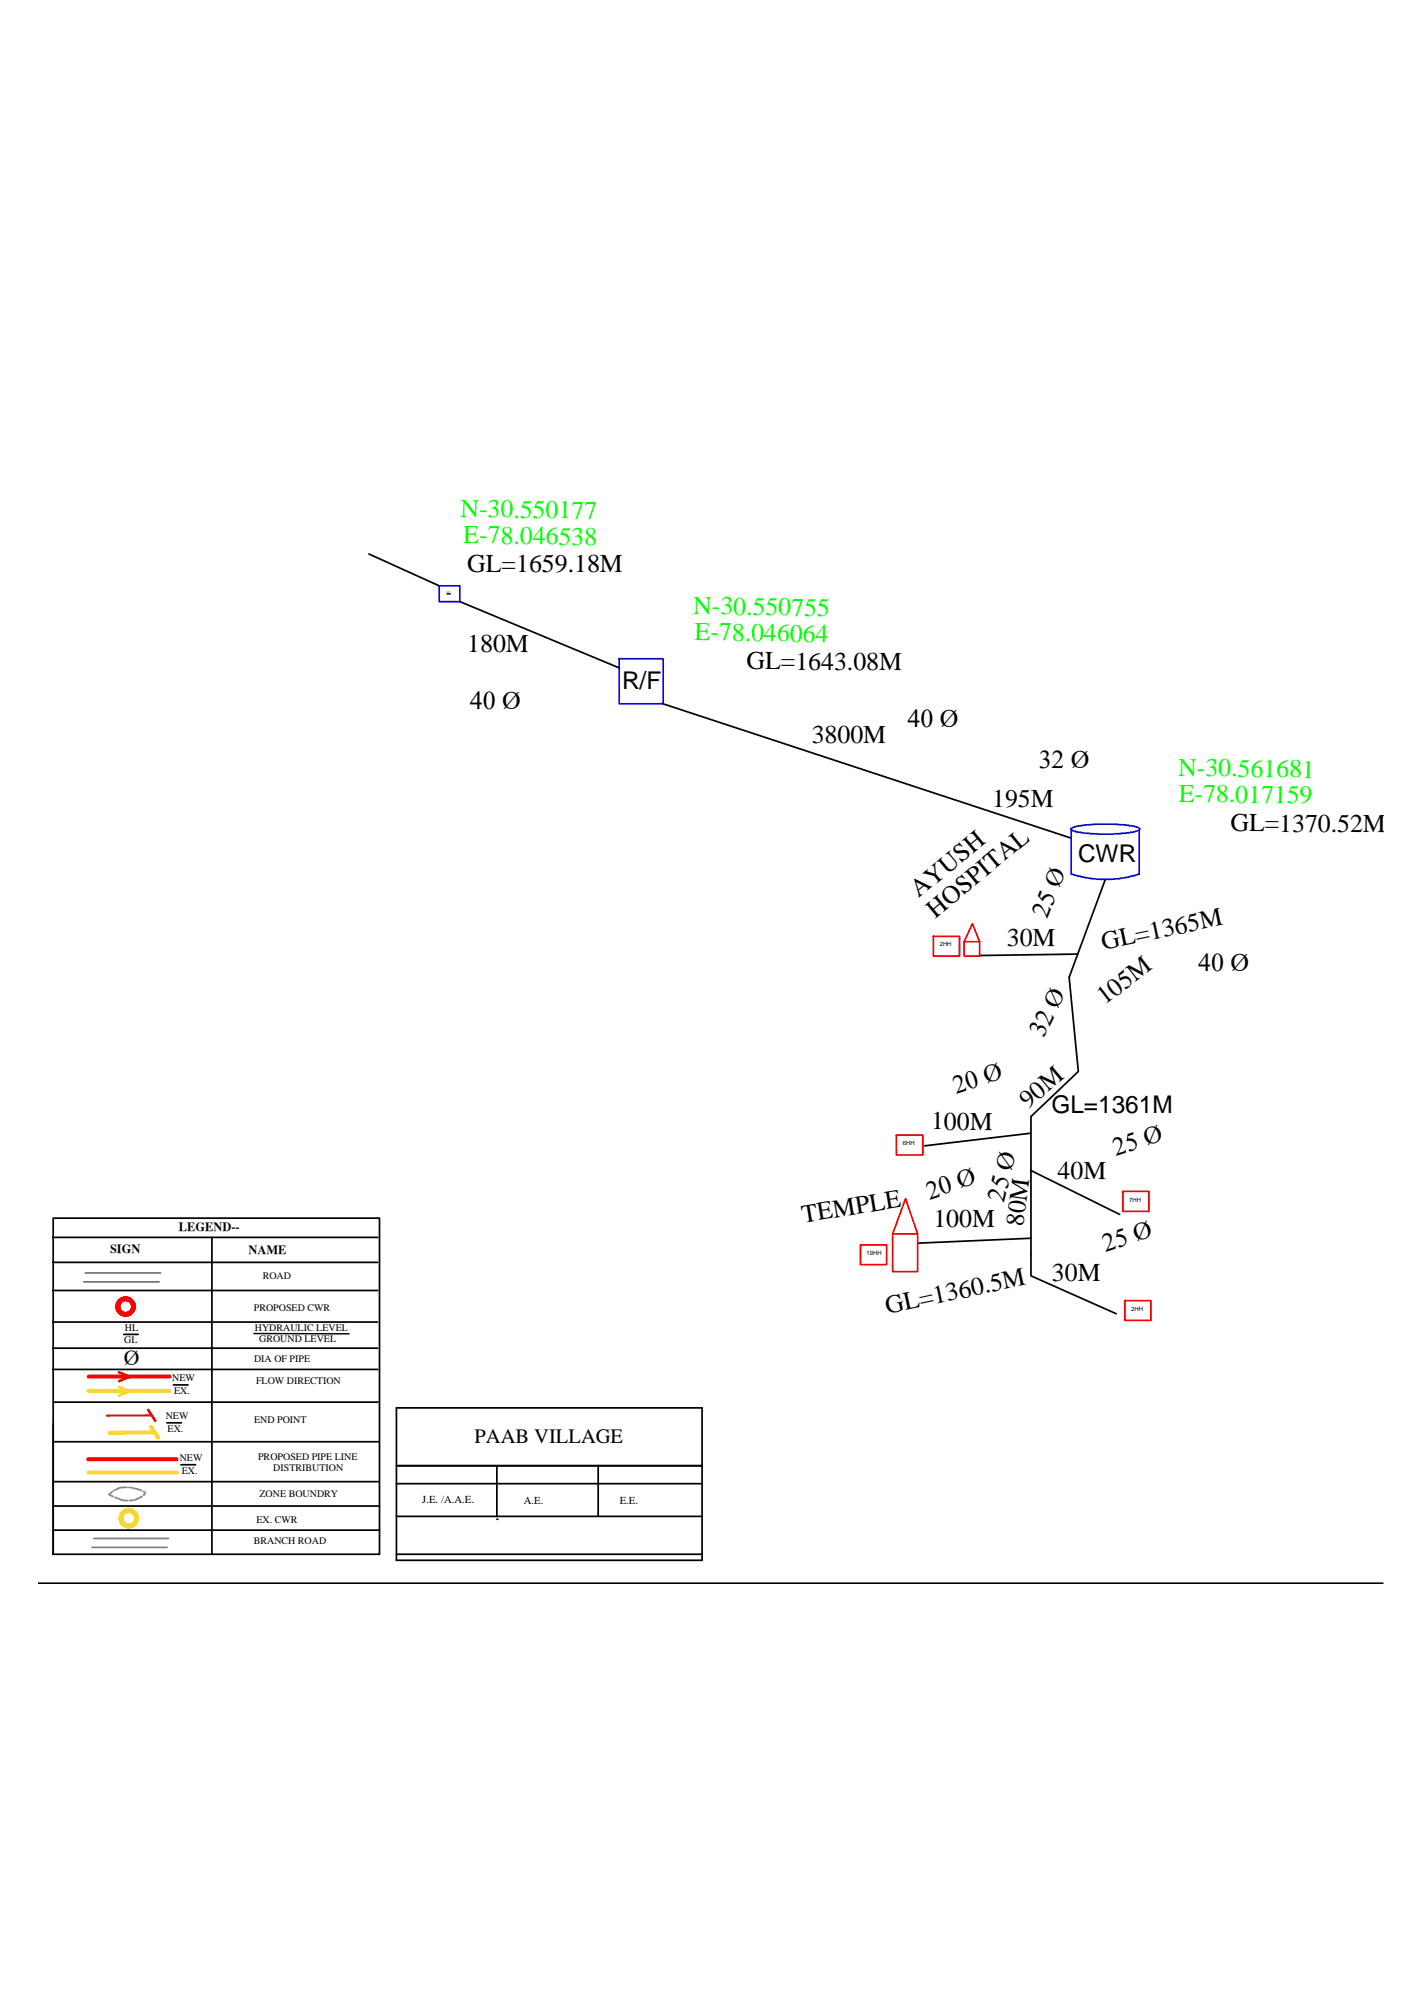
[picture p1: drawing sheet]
<svg xmlns="http://www.w3.org/2000/svg" width="210mm" height="297mm" viewBox="0 0 210 297" stroke-linecap="round" stroke-linejoin="round" font-family="sans-serif">
<!-- layer: 0 -->
<path d="M54.4 81.7l10.4 4.7M67.8 88.7l23.4 9.8M97.8 103.8l60.2 19.8M163 129.7l-5.3 14.4 1.4 13.9-7 6.7v23.5l12.5 5.6M159 140.7l-14.5 .2M152.1 172.6l13.1 6.5M152.1 167.1l-15.7 1.9M152.1 182.6l-16.6 .7M5.6 233.5h198.4" fill="none" stroke="#000" stroke-width=".25"/>
<path d="M64.8 86.4h3v2.3h-3zM91.3 97.2h6.5v6.6h-6.5z" fill="none" stroke="#00f" stroke-width=".25"/>
<!-- layer: Layer1 -->
<path d="M158 122.3v6.6M158.1 122.1a16.2 16.2 0 0 1 6-.5l2.5 .2a1.95 1.95 0 0 1 1.5 .5 1.95 1.95 0 0 1-1.5 .5 25.3 25.3 0 0 1-8.2-.2l-.4-.3zM168 122.4v6.5M168.1 128.9a16 16 0 0 1-10.1 0" fill="none" stroke="#00f" stroke-width=".25"/>
<!-- layer: 0 -->
<path d="M65.9 87.6h.5M37.4 196.7h14.1" fill="none" stroke="#000" stroke-width=".21"/>
<path d="M137.7 138.1h3.8v2.9h-3.8zM142.2 138.9l1.2-2.7 1.1 2.7h-2.3v2.1h2.3v-2.1M132.2 167.4h3.9v2.9h-3.9zM165.6 175.7h3.9v2.9h-3.9zM126.9 183.6h3.9v2.9h-3.9zM131.7 182h3.7l-1.8-5.2-1.9 5.2v5.5h3.7v-5.5M165.9 191.8h3.9v2.9h-3.9z" fill="none" stroke="#f00" stroke-width=".25"/>
<!-- layer: FUR -->
<g fill="none" stroke="#000" stroke-width=".25">
<path d="M7.8 186.2h47.9M7.8 182.5h47.9M7.8 198.8h47.9M7.8 195h47.9M7.8 190.3h47.9M18.3 196.8h2.1M31.3 182.5v46.7M7.8 202h47.9M7.8 210v19.2M7.9 212.6h48M7.9 218.5h48M7.9 206.8h47.9"/>
<path d="M24.6 209.8h2.2M25.6 204.3h2.1M26.7 216h2.1M58.5 207.6h45.1v22.5h-45.1zM58.5 216.2h45.1M58.5 218.8h45.1M73.3 216.2v7.4M88.2 216.2v7.4M7.9 222.1h48.1M58.5 229.2h45.1M58.5 223.6h45.1M73.3 224.1h.1"/>
</g>
<!-- layer: PIPE LINE -->
<path d="M17.5 202.4l1.6 .6-1.5 .7M21.9 207.9l1 1.7" fill="none" stroke="#f00" stroke-width=".38"/>
<!-- layer: VILLAGE BOUNDARY -->
<path d="M13 215.2h13M13.1 203h11.9" fill="none" stroke="#f00" stroke-width=".59"/>
<!-- layer: PIPE LINE -->
<path d="M22.4 208.7l-6.6 .1" fill="none" stroke="#f00" stroke-width=".3"/>
<!-- layer: LINE NEW -->
<g fill="none" stroke="#5cb873" stroke-width=".25">
<path d="M16.6 220l-.5 .4M16.8 219.8h.1M17.1 219.7h.1M17.3 219.5h.1M18.7 219.4l-1.1 .1M19 219.4h.1M19.3 219.4h.1M19.6 219.5h.1M19.8 219.5l1.1 .3M16.1 220.4l.6 .3M16.9 220.9h.1M17.2 221h.1"/>
<path d="M17.5 221.1h.1M17.8 221.1l.5 .2h.6M19.1 221.3h.1M19.4 221.3h.1M19.7 221.2h.1M21 220.7l-1 .4M21.1 220h.1M21.2 220.5h.1M21.3 220.2h.1"/>
</g>
<!-- layer: MAIN ROAD -->
<path d="M12.4 189.1h11.1M12.6 187.7h11.1" fill="none" stroke="#737373" stroke-width=".25"/>
<!-- layer: HL AND GL -->
<path d="M7.8 179.7h48.2v49.5h-48.2zM7.8 225.7h48.2" fill="none" stroke="#000" stroke-width=".25"/>
<!-- layer: PIPE LINE -->
<path d="M17.5 204.6l1.6 .5-1.6 .8" fill="none" stroke="#f8d731" stroke-width=".38"/>
<!-- layer: VILLAGE BOUNDARY -->
<path d="M13.1 205.1h11.9M13.1 217.2h13M22.3 210.4l1 1.6M22.8 211.2l-6.6 .1" fill="none" stroke="#f8d731" stroke-width=".59"/>
<!-- layer: Ground lev -->
<g fill="#f8d731" stroke="#f8d731" stroke-width=".15">
<path d="M18.9 222.5h.2z"/>
<path d="M19.4 223.1h.8z"/>
<path d="M19.6 223.3h.6z"/>
<path d="M19.7 224.5h.5z"/>
<path d="M19.4 224.7h.8z"/>
<path d="M18.9 225.3h.2z"/>
<path d="M18.9 222.5h.2zM18.9 222.5h.2z"/>
<path d="M18.9 222.5h.2zM18.8 222.5h.3z"/>
<path d="M18.8 222.5h.4zM18.8 222.5h.4z"/>
<path d="M18.8 222.5h.5zM18.7 222.5h.6z"/>
<path d="M18.7 222.5h.6zM18.7 222.5h.6z"/>
<path d="M18.7 222.5h.7zM18.6 222.5h.8z"/>
<path d="M18.6 222.5l.8 .1zM18.6 222.6h.8z"/>
<path d="M18.6 222.6h.9zM18.5 222.6h1z"/>
<path d="M18.5 222.6h1zM18.5 222.6h1z"/>
<path d="M18.5 222.6h1.1zM18.4 222.6h1.2z"/>
<path d="M18.4 222.6l1.2 .1zM18.4 222.6l1.2 .1z"/>
<path d="M18.4 222.7h1.3zM18.3 222.7h1.4z"/>
<path d="M18.3 222.7h1.4zM18.3 222.7h1.4z"/>
<path d="M18.3 222.7l1.4 .1zM18.3 222.7l1.4 .1z"/>
<path d="M18.2 222.8h1.6zM18.2 222.8h1.6z"/>
<path d="M18.2 222.8h1.6zM18.2 222.8h1.6z"/>
<path d="M18.1 222.8h1.8zM18.1 222.8h1.8z"/>
<path d="M18.1 222.8h1.8zM18 222.8h1.9z"/>
<path d="M18 222.8l2 .1zM18 222.8l2 .1z"/>
<path d="M18 222.9h2zM18 222.9h2z"/>
<path d="M18 222.9l2 .1zM18 222.9l2 .1z"/>
<path d="M18 223h2.1zM18 223h2.1z"/>
<path d="M17.9 223l2.2 .1zM17.9 223l2.2 .1z"/>
<path d="M19 223.1h1.1zM19 223.1h1.1z"/>
<path d="M17.9 223.1h1zM17.9 223.1h1.1z"/>
<path d="M19.1 223.1h1zM19.1 223.1h1z"/>
<path d="M19.1 223.1h1zM19.1 223.1h1z"/>
<path d="M17.9 223.1h.9zM17.9 223.1h1z"/>
<path d="M19.1 223.1h1zM19.1 223.1h1z"/>
<path d="M17.9 223.1h.9zM17.9 223.1h.8z"/>
<path d="M17.9 223.1h.8zM17.8 223.1h.9z"/>
<path d="M19.2 223.1h.9zM19.2 223.1h.9z"/>
<path d="M17.8 223.1h.8zM17.8 223.1h.9z"/>
<path d="M19.3 223.1h.9zM19.3 223.1h.9zM19.4 223.1h.8z"/>
<path d="M17.8 223.1h.8zM17.8 223.1h.8z"/>
<path d="M19.4 223.1l.8 .1zM19.4 223.1l.8 .1z"/>
<path d="M17.8 223.1h.8zM17.8 223.2h.7zM17.8 223.2h.7zM17.8 223.2h.7z"/>
<path d="M19.4 223.2h.8zM19.4 223.2h.8zM19.5 223.2h.7zM19.5 223.2h.7z"/>
<path d="M17.8 223.2h.7zM17.8 223.2h.6z"/>
<path d="M19.5 223.2l.7 .1zM19.5 223.2l.7 .1z"/>
<path d="M17.8 223.2h.6zM17.8 223.2l.6 .1z"/>
<path d="M17.8 223.3h.6zM17.8 223.3h.6z"/>
<path d="M19.6 223.3h.6zM19.6 223.3h.6zM19.6 223.3h.6z"/>
<path d="M17.8 223.3h.6zM17.8 223.3l.5 .1z"/>
<path d="M17.7 223.4h.6zM17.7 223.4h.6z"/>
<path d="M19.7 223.3l.6 .1-.1-.1zM19.7 223.3l.6 .1h-.6zM19.7 223.4h.6zM19.7 223.4h.6z"/>
<path d="M17.7 223.4h.6zM17.7 223.4h.6h-.6z"/>
<path d="M19.7 223.4h.6zM19.7 223.4h.6z"/>
<path d="M17.7 223.4l.6 .1zM17.7 223.4l.6 .1z"/>
<path d="M17.7 223.5h.5zM17.7 223.5h.6z"/>
<path d="M19.7 223.4l.6 .1v-.1zM19.7 223.4l.6 .1h-.5zM19.8 223.5h.5zM19.8 223.5h.5z"/>
<path d="M17.7 223.5l.5 .1v-.1zM17.7 223.5l.5 .1h-.6zM17.6 223.6h.6zM17.6 223.6h.6z"/>
<path d="M19.8 223.5l.6 .1-.1-.1zM19.8 223.5l.6 .1h-.6zM19.8 223.6h.6zM19.8 223.6h.6z"/>
<path d="M17.6 223.6h.6zM17.6 223.6h.6h-.6zM17.6 223.6h.6zM17.6 223.6h.6z"/>
<path d="M19.8 223.6l.6 .1v-.1zM19.8 223.6l.6 .1h-.6z"/>
<path d="M19.8 223.7h.6zM19.8 223.7h.6z"/>
<path d="M17.6 223.6l.5 .1 .1-.1zM17.6 223.6l.5 .1h-.5z"/>
<path d="M19.8 223.7l.6 .1zM19.8 223.7l.6 .1z"/>
<path d="M17.6 223.7l.5 .1zM17.6 223.7l.5 .1z"/>
<path d="M17.6 223.8h.5zM17.6 223.8h.5z"/>
<path d="M19.9 223.8h.5zM19.9 223.8h.5z"/>
<path d="M19.9 223.8l.5 .1zM19.9 223.8l.5 .1z"/>
<path d="M17.6 223.8l.5 .1zM17.6 223.8l.5 .1zM17.6 223.9h.5zM17.6 223.9h.5z"/>
<path d="M19.9 223.9h.5zM19.9 223.9h.5z"/>
<path d="M17.6 223.9h.5zM17.6 223.9h.5h-.5z"/>
<path d="M17.6 223.9l.5 .1zM17.6 223.9l.5 .1z"/>
<path d="M19.9 223.9l.5 .1v-.1zM19.9 223.9l.5 .1h-.5z"/>
<path d="M19.9 224h.5zM19.9 224h.5z"/>
<path d="M17.6 224h.5zM17.6 224h.5z"/>
<path d="M17.6 224l.5 .1zM17.6 224l.5 .1z"/>
<path d="M19.9 224l.5 .1zM19.9 224l.5 .1z"/>
<path d="M17.6 224.1h.5zM17.6 224.1h.5z"/>
<path d="M19.9 224.1h.5zM19.8 224.1h.6z"/>
<path d="M19.8 224.1l.6 .1zM19.8 224.1l.6 .1z"/>
<path d="M17.6 224.1l.6 .1-.1-.1zM17.6 224.1l.6 .1h-.6zM17.6 224.2h.6zM17.6 224.2h.6z"/>
<path d="M19.8 224.2h.6zM19.8 224.2h.6h-.6zM19.8 224.2h.6zM19.8 224.2h.6z"/>
<path d="M17.6 224.2l.6 .1v-.1zM17.6 224.2l.6 .1h-.6zM17.6 224.3h.6zM17.6 224.3h.6z"/>
<path d="M19.8 224.2l.5 .1 .1-.1zM19.8 224.2l.5 .1h-.5zM19.8 224.3h.5zM19.8 224.3h.5z"/>
<path d="M17.6 224.3l.6 .1v-.1zM17.6 224.3l.6 .1h-.5z"/>
<path d="M17.7 224.4h.6zM17.7 224.4h.6z"/>
<path d="M19.8 224.3l.5 .1v-.1zM19.8 224.3l.5 .1h-.6z"/>
<path d="M17.7 224.4h.6zM17.7 224.4h.6z"/>
<path d="M19.7 224.4h.6zM19.7 224.4h.6z"/>
<path d="M19.7 224.4l.6 .1zM19.7 224.4l.6 .1z"/>
<path d="M17.7 224.4l.6 .1v-.1zM17.7 224.4l.6 .1h-.6z"/>
<path d="M17.7 224.5h.6zM17.7 224.5h.6z"/>
<path d="M19.7 224.5h.5h.1zM19.7 224.5h.5h-.5zM19.6 224.5h.6z"/>
<path d="M17.7 224.5h.7zM17.7 224.5h.7z"/>
<path d="M17.8 224.5l.6 .1zM17.8 224.5l.6 .1z"/>
<path d="M19.6 224.5l.6 .1zM19.6 224.5l.6 .1z"/>
<path d="M17.8 224.6h.6zM17.8 224.6h.6z"/>
<path d="M19.6 224.6h.6zM19.5 224.6h.7zM19.5 224.6h.7zM19.5 224.6h.7z"/>
<path d="M17.8 224.6l.7 .1zM17.8 224.6l.7 .1zM17.8 224.7h.7zM17.8 224.7h.7z"/>
<path d="M19.5 224.6h.7zM19.4 224.7h.8z"/>
<path d="M17.8 224.7h.8zM17.8 224.7h.8z"/>
<path d="M19.4 224.7h.8zM19.4 224.7h.8zM19.4 224.7h.8z"/>
<path d="M17.8 224.7h.8zM17.8 224.7h.8z"/>
<path d="M19.4 224.7h.8zM19.3 224.7h.8z"/>
<path d="M17.8 224.7h.9zM17.8 224.7h.9z"/>
<path d="M17.8 224.7h.9zM17.8 224.7h.9z"/>
<path d="M19.3 224.7l.8 .1zM19.3 224.7l.8 .1z"/>
<path d="M17.9 224.7l.9 .1zM17.9 224.7l.9 .1z"/>
<path d="M19.2 224.8h.9zM19.1 224.8h1z"/>
<path d="M19.1 224.8h1zM19.1 224.8h1z"/>
<path d="M17.9 224.8h1zM17.9 224.8h1z"/>
<path d="M19.1 224.8h1zM19.1 224.8h1z"/>
<path d="M17.9 224.8h1zM17.9 224.8h1z"/>
<path d="M19.1 224.8h1zM19 224.8h1.1z"/>
<path d="M17.9 224.8h1.1zM17.9 224.8h1.1z"/>
<path d="M17.9 224.8h2.2zM17.9 224.8h2.2z"/>
<path d="M17.9 224.8h2.2zM17.9 224.8l2.1 .1z"/>
<path d="M18 224.9h2zM18 224.9h2z"/>
<path d="M18 224.9h2zM18 224.9l2 .1z"/>
<path d="M18 225h1.9zM18 225h2z"/>
<path d="M18 225h1.9zM18 225h1.9z"/>
<path d="M18.1 225h1.8zM18.1 225h1.7z"/>
<path d="M18.1 225h1.7zM18.1 225l1.7 .1z"/>
<path d="M18.2 225.1h1.6zM18.2 225.1h1.5z"/>
<path d="M18.2 225.1h1.5zM18.2 225.1h1.5z"/>
<path d="M18.3 225.1h1.4zM18.3 225.1l1.4 .1z"/>
<path d="M18.3 225.2h1.4zM18.3 225.2h1.3z"/>
<path d="M18.4 225.2h1.2zM18.4 225.2h1.2z"/>
<path d="M18.4 225.2h1.2zM18.4 225.2h1.1z"/>
<path d="M18.5 225.2h1zM18.5 225.2l1 .1z"/>
<path d="M18.5 225.3h1zM18.5 225.3h.9z"/>
<path d="M18.6 225.3h.8zM18.6 225.3h.8z"/>
<path d="M18.6 225.3h.8zM18.6 225.3h.7z"/>
<path d="M18.7 225.3h.6zM18.7 225.3h.6z"/>
<path d="M18.7 225.3h.6zM18.7 225.3h.5z"/>
<path d="M18.8 225.3h.4zM18.8 225.3h.3z"/>
<path d="M18.8 225.3h.3zM18.8 225.3h.3z"/>
<path d="M18.9 225.3h.2zM18.9 225.3h.2z"/>
</g>
<!-- layer: LINK ROAD -->
<path d="M13.6 228.2h11.1M13.8 226.9h11.1" fill="none" stroke="#808080" stroke-width=".25"/>
<!-- layer: Ground lev -->
<g fill="#f00" stroke="#f00" stroke-width=".15">
<path d="M18.5 191.3h.1z"/>
<path d="M17.5 191.8h2.1z"/>
<path d="M18.9 191.9h.8z"/>
<path d="M18.9 193.5h.8z"/>
<path d="M18.4 194.1h.2z"/>
<path d="M18.5 191.3h.1zM18.4 191.3h.2z"/>
<path d="M18.4 191.3h.3zM18.3 191.3h.4z"/>
<path d="M18.3 191.3h.5zM18.3 191.3h.5z"/>
<path d="M18.3 191.3h.5zM18.3 191.3h.5z"/>
<path d="M18.3 191.3h.6zM18.3 191.3h.6z"/>
<path d="M18.2 191.3h.7zM18.1 191.3h.8z"/>
<path d="M18.1 191.3h.9zM18.1 191.3h.9z"/>
<path d="M18.1 191.3l.9 .1zM18.1 191.3l.9 .1z"/>
<path d="M18 191.4h1.1zM18 191.4h1.1z"/>
<path d="M18 191.4h1.1zM18 191.4h1.1z"/>
<path d="M18 191.4h1.1zM17.9 191.4h1.2z"/>
<path d="M17.9 191.4l1.3 .1zM17.9 191.4l1.3 .1z"/>
<path d="M17.9 191.5h1.3zM17.8 191.5h1.4z"/>
<path d="M17.8 191.5h1.5zM17.8 191.5h1.5z"/>
<path d="M17.8 191.5l1.5 .1zM17.8 191.5l1.5 .1z"/>
<path d="M17.7 191.6h1.7zM17.7 191.6h1.7z"/>
<path d="M17.7 191.6h1.7zM17.6 191.6h1.8z"/>
<path d="M17.6 191.6h1.8zM17.6 191.6h1.8z"/>
<path d="M17.6 191.6l1.9 .1zM17.6 191.6l1.9 .1z"/>
<path d="M17.6 191.7h1.9zM17.6 191.7h1.9z"/>
<path d="M17.5 191.7l2.1 .1zM17.5 191.8h2.1z"/>
<path d="M17.5 191.8h2.1zM17.5 191.8h2.1zM17.4 191.8h2.2z"/>
<path d="M18.5 191.8h1.1zM18.5 191.8h1.1z"/>
<path d="M17.4 191.8h1zM17.4 191.8h1.1z"/>
<path d="M18.6 191.8h1.1zM18.6 191.8h1.1z"/>
<path d="M18.6 191.8l1.1 .1zM18.6 191.8l1.1 .1z"/>
<path d="M17.4 191.8h1zM17.4 191.8l.9 .1z"/>
<path d="M18.7 191.9h1zM18.7 191.9h1z"/>
<path d="M17.4 191.9h.9zM17.4 191.9h.9zM17.4 191.9h.9zM17.4 191.9h.9z"/>
<path d="M18.8 191.9h.9zM18.8 191.9h.9z"/>
<path d="M17.4 191.9h.9zM17.4 191.9h.8z"/>
<path d="M18.9 191.9h.8zM18.9 191.9h.8zM18.9 191.9h.8z"/>
<path d="M17.4 191.9h.8zM17.4 191.9h.7z"/>
<path d="M18.9 191.9h.8zM18.9 191.9h.8z"/>
<path d="M17.4 191.9h.7zM17.3 191.9h.7z"/>
<path d="M17.3 191.9l.7 .1zM17.3 191.9l.7 .1z"/>
<path d="M19 191.9l.7 .1zM19 191.9l.7 .1z"/>
<path d="M19.1 192h.6zM19.1 192h.6z"/>
<path d="M17.3 192h.7zM17.3 192h.7z"/>
<path d="M19.1 192h.7zM19.1 192h.7z"/>
<path d="M17.3 192l.7 .1zM17.3 192l.7 .1z"/>
<path d="M17.3 192.1h.6zM17.3 192.1h.7z"/>
<path d="M19.1 192l.7 .1v-.1zM19.1 192l.7 .1h-.7z"/>
<path d="M19.1 192.1h.7zM19.1 192.1h.7z"/>
<path d="M17.3 192.1l.6 .1v-.1zM17.3 192.1l.6 .1h-.7z"/>
<path d="M17.2 192.2h.6zM17.2 192.2h.7z"/>
<path d="M19.2 192.1l.6 .1zM19.2 192.1l.6 .1z"/>
<path d="M19.2 192.2h.6zM19.2 192.2h.6z"/>
<path d="M17.2 192.2h.6zM17.2 192.2h.6z"/>
<path d="M19.2 192.2h.7zM19.2 192.2h.7z"/>
<path d="M17.2 192.2h.6zM17.2 192.2h.6z"/>
<path d="M17.2 192.2h.6zM17.2 192.2l.6 .1z"/>
<path d="M19.3 192.2l.6 .1zM19.3 192.2l.6 .1z"/>
<path d="M19.3 192.3h.6zM19.3 192.3h.6z"/>
<path d="M17.2 192.3h.6zM17.2 192.3h.6zM17.2 192.3h.6zM17.2 192.3h.6z"/>
<path d="M19.3 192.3l.6 .1zM19.3 192.3l.6 .1z"/>
<path d="M19.4 192.4h.5zM19.4 192.4h.5z"/>
<path d="M17.2 192.3l.5 .1 .1-.1zM17.2 192.3l.5 .1h-.5z"/>
<path d="M17.2 192.4h.5zM17.2 192.4h.5z"/>
<path d="M19.4 192.4h.5zM19.4 192.4h.5z"/>
<path d="M19.4 192.4l.5 .1zM19.4 192.4l.5 .1z"/>
<path d="M17.2 192.4h.5zM17.2 192.4l.5 .1z"/>
<path d="M19.4 192.5h.5zM19.4 192.5h.5z"/>
<path d="M17.2 192.5h.5zM17.2 192.5h.5z"/>
<path d="M17.1 192.5l.6 .1zM17.1 192.5l.6 .1z"/>
<path d="M19.4 192.5l.6 .1-.1-.1zM19.4 192.5l.6 .1h-.6zM19.4 192.6h.6zM19.4 192.6h.6z"/>
<path d="M17.1 192.6l.6 .1v-.1zM17.1 192.6l.6 .1h-.6zM17.1 192.7h.6zM17.1 192.7h.6z"/>
<path d="M19.4 192.6l.6 .1v-.1zM19.4 192.6l.6 .1h-.6z"/>
<path d="M17.1 192.7h.6zM17.1 192.7h.6h-.6zM17.1 192.7h.6zM17.1 192.7h.6z"/>
<path d="M19.4 192.7l.6 .1v-.1zM19.4 192.7l.6 .1h-.6zM19.4 192.8h.6zM19.4 192.8h.6z"/>
<path d="M17.1 192.7l.6 .1v-.1zM17.1 192.7l.6 .1h-.6z"/>
<path d="M17.1 192.8l.6 .1zM17.1 192.8l.6 .1z"/>
<path d="M19.4 192.8l.5 .1 .1-.1zM19.4 192.8l.5 .1h-.5z"/>
<path d="M17.1 192.9h.6zM17.1 192.9h.6z"/>
<path d="M19.4 192.9h.5zM19.4 192.9h.5z"/>
<path d="M19.4 192.9l.5 .1zM19.4 192.9l.5 .1z"/>
<path d="M17.2 192.9l.5 .1zM17.2 192.9l.5 .1z"/>
<path d="M17.2 193h.5zM17.2 193h.5z"/>
<path d="M19.4 193h.5zM19.4 193h.5z"/>
<path d="M19.4 193h.5zM19.4 193h.5z"/>
<path d="M17.2 193h.6zM17.2 193h.6z"/>
<path d="M17.2 193l.6 .1zM17.2 193l.6 .1z"/>
<path d="M19.4 193h.5zM19.4 193l.5 .1z"/>
<path d="M19.3 193.1h.6zM19.3 193.1h.6z"/>
<path d="M17.2 193.1h.6zM17.2 193.1h.6z"/>
<path d="M17.2 193.1l.6 .1zM17.2 193.1l.6 .1z"/>
<path d="M19.3 193.1l.6 .1zM19.3 193.1l.6 .1z"/>
<path d="M17.2 193.2h.6zM17.2 193.2h.6z"/>
<path d="M19.3 193.2h.6zM19.2 193.2h.6z"/>
<path d="M19.2 193.2l.6 .1zM19.2 193.2l.6 .1z"/>
<path d="M17.2 193.2l.6 .1zM17.2 193.2l.6 .1z"/>
<path d="M17.2 193.3h.7zM17.2 193.3h.7z"/>
<path d="M19.2 193.3h.6zM19.2 193.3h.6z"/>
<path d="M19.2 193.3h.6zM19.1 193.3h.7z"/>
<path d="M17.2 193.3h.7zM17.2 193.3h.7h-.6z"/>
<path d="M17.3 193.3h.7zM17.3 193.3h.7z"/>
<path d="M19.1 193.3h.7zM19.1 193.3h.7z"/>
<path d="M17.3 193.3l.7 .1zM17.3 193.3l.7 .1z"/>
<path d="M19.1 193.3h.7zM19.1 193.4h.6z"/>
<path d="M19.1 193.4h.6zM19.1 193.4h.6z"/>
<path d="M17.3 193.4h.7zM17.3 193.4h.7zM17.3 193.4h.7zM17.3 193.4h.7z"/>
<path d="M19.1 193.4h.6zM19 193.5h.7z"/>
<path d="M17.3 193.4l.8 .1zM17.3 193.4l.8 .1z"/>
<path d="M19 193.5h.7zM19 193.5h.7zM18.9 193.5h.8z"/>
<path d="M17.4 193.5h.8zM17.4 193.5h.8z"/>
<path d="M18.9 193.5h.8zM18.9 193.5h.8z"/>
<path d="M17.4 193.5h.9zM17.4 193.5h.9zM17.4 193.5h.9zM17.4 193.5h.9z"/>
<path d="M18.9 193.5h.8zM18.8 193.5h.9z"/>
<path d="M17.4 193.5h.9zM17.4 193.5h.9z"/>
<path d="M18.8 193.5h.9zM18.7 193.5h1z"/>
<path d="M18.7 193.5l1 .1zM18.7 193.5l1 .1z"/>
<path d="M17.4 193.5l1 .1zM17.4 193.5l1 .1z"/>
<path d="M18.6 193.6h1.1zM18.6 193.6h1z"/>
<path d="M17.4 193.6h1.1zM17.4 193.6h1.1z"/>
<path d="M18.6 193.6h1zM18.5 193.6h1.1z"/>
<path d="M17.4 193.6h1.1zM17.4 193.6h1.1z"/>
<path d="M17.4 193.6h2.2zM17.4 193.6h2.2z"/>
<path d="M17.5 193.6h2.1zM17.5 193.6h2.1z"/>
<path d="M17.5 193.6h2.1zM17.5 193.6l2 .1z"/>
<path d="M17.5 193.7h2zM17.5 193.7h2z"/>
<path d="M17.6 193.7h1.9zM17.6 193.7l1.8 .1z"/>
<path d="M17.6 193.8h1.8zM17.6 193.8h1.8z"/>
<path d="M17.6 193.8h1.8zM17.6 193.8h1.8z"/>
<path d="M17.7 193.8h1.7zM17.7 193.8h1.6z"/>
<path d="M17.7 193.8h1.6zM17.7 193.8l1.6 .1z"/>
<path d="M17.8 193.9h1.5zM17.8 193.9h1.4z"/>
<path d="M17.8 193.9h1.4zM17.8 193.9h1.4z"/>
<path d="M17.9 193.9h1.3zM17.9 193.9l1.2 .1z"/>
<path d="M17.9 194h1.2zM17.9 194h1.2z"/>
<path d="M18 194h1.1zM18 194h1.1z"/>
<path d="M18 194h1.1zM18 194h1z"/>
<path d="M18 194h1zM18 194l1 .1z"/>
<path d="M18.1 194.1h.9zM18.1 194.1h.8z"/>
<path d="M18.1 194.1h.8zM18.1 194.1h.8z"/>
<path d="M18.2 194.1h.7zM18.2 194.1h.6z"/>
<path d="M18.3 194.1h.5zM18.3 194.1h.5z"/>
<path d="M18.3 194.1h.5zM18.3 194.1h.4z"/>
<path d="M18.3 194.1h.4zM18.3 194.1h.3z"/>
<path d="M18.4 194.1h.2zM18.5 194.1h.1z"/>
</g>
<g font-size="3.8" fill="#0f0">
<text x="67.9" y="76.2" transform="rotate(1 67.9 76.2)">N-30.550177</text>
<text x="68.3" y="80.1" transform="rotate(1 68.3 80.1)">E-78.046538</text>
<text x="102.2" y="90.6" transform="rotate(1 102.2 90.6)">N-30.550755</text>
<text x="102.5" y="94.4" transform="rotate(1 102.5 94.4)">E-78.046064</text>
<text x="173.8" y="114.4" transform="rotate(1 173.8 114.4)">N-30.561681</text>
<text x="173.9" y="118.2" transform="rotate(1 173.9 118.2)">E-78.017159</text>
</g>
<g font-size="3.8">
<text x="68.9" y="84.3">GL=1659.18M</text>
<text x="68.9" y="96.2">180M</text>
<text x="110.1" y="98.7">GL=1643.08M</text>
<text x="69.3" y="104.6">40 Ø</text>
<text x="133.9" y="107.2">40 Ø</text>
<text x="119.7" y="109.6">3800M</text>
<text x="153.2" y="113.3">32 Ø</text>
<text x="146.4" y="119">195M</text>
<text x="181.5" y="122.6">GL=1370.52M</text>
<text x="135.5" y="132.5" transform="rotate(-40 135.5 132.5)">AYUSH</text>
<text x="137.9" y="135.5" transform="rotate(-40 137.9 135.5)">HOSPITAL</text>
<text x="154.5" y="135.5" transform="rotate(-68 154.5 135.5)">25 Ø</text>
<text x="148.5" y="139.6">30M</text>
<text x="162.7" y="140.1" transform="rotate(-12 162.7 140.1)">GL=1365M</text>
<text x="176.8" y="143.2">40 Ø</text>
<text x="163" y="148.3" transform="rotate(-38 163 148.3)">105M</text>
<text x="153.9" y="153.2" transform="rotate(-63 153.9 153.2)">32 Ø</text>
<text x="141" y="161.3" transform="rotate(-18 141 161.3)">20 Ø</text>
<text x="137.3" y="166.6">100M</text>
<text x="151.7" y="163.5" transform="rotate(-40 151.7 163.5)">90M</text>
<text x="156" y="173.9">40M</text>
<text x="164.6" y="170.4" transform="rotate(-18 164.6 170.4)">25 Ø</text>
<text x="137.1" y="176.9" transform="rotate(-18 137.1 176.9)">20 Ø</text>
<text x="148.1" y="177.4" transform="rotate(-76 148.1 177.4)">25 Ø</text>
<text x="118.5" y="180.3" transform="rotate(-9 118.5 180.3)">TEMPLE</text>
<text x="137.7" y="180.9">100M</text>
<text x="150.9" y="181" transform="rotate(-83 150.9 181)">80M</text>
<text x="163.1" y="184.7" transform="rotate(-18 163.1 184.7)">25 Ø</text>
<text x="155.2" y="189">30M</text>
<text x="130.9" y="193.8" transform="rotate(-12 130.9 193.8)">GL=1360.5M</text>
</g>
<g font-size="3.6">
<text x="91.8" y="101.6">R/F</text>
<text x="159" y="127.1">CWR</text>
<text x="155.1" y="164.2">GL=1361M</text>
</g>
<text font-size="3.2" x="18.3" y="201.4">Ø</text>
<text font-size="3" x="70" y="212.9">PAAB VILLAGE</text>
<g font-size="1.8">
<text x="16.2" y="184.9">SIGN</text>
<text x="26.4" y="181.6">LEGEND--</text>
<text x="36.7" y="185">NAME</text>
</g>
<g font-size="1.6">
<text x="62.3" y="221.7">J.E. /A.A.E.</text>
<text x="77.3" y="221.8">A.E.</text>
<text x="91.4" y="221.8">E.E.</text>
</g>
<g font-size="1.5">
<text x="38.7" y="188.6">ROAD</text>
<text x="18.4" y="196.3">HL</text>
<text x="37.4" y="193.4">PROPOSED CWR</text>
<text x="37.6" y="196.3">HYDRAULIC LEVEL</text>
<text x="38.2" y="198">GROUND LEVEL</text>
<text x="18.3" y="198.1">GL</text>
<text x="25.4" y="203.8">NEW</text>
<text x="37.5" y="200.8">DIA OF PIPE</text>
<text x="24.4" y="209.3">NEW</text>
<text x="25.7" y="205.6">EX.</text>
<text x="37.5" y="209.8">END POINT</text>
<text x="37.8" y="204.1">FLOW DIRECTION</text>
<text x="24.7" y="211.2">EX.</text>
<text x="26.5" y="215.5">NEW</text>
<text x="38.1" y="215.3">PROPOSED PIPE LINE</text>
<text x="26.8" y="217.3">EX.</text>
<text x="38.3" y="220.8">ZONE BOUNDRY</text>
<text x="40.3" y="217">DISTRIBUTION</text>
<text x="37.4" y="227.8">BRANCH ROAD</text>
<text x="37.8" y="224.6">EX. CWR</text>
</g>
<g font-size=".9">
<text x="138.6" y="139.6">2HH</text>
<text x="133.2" y="168.9">6HH</text>
<text x="166.6" y="177.2">7HH</text>
<text x="127.8" y="185.1">19HH</text>
<text x="166.8" y="193.3">2HH</text>
</g>
<text font-size=".4" x="65.9" y="87.5">I C</text>
</svg>
